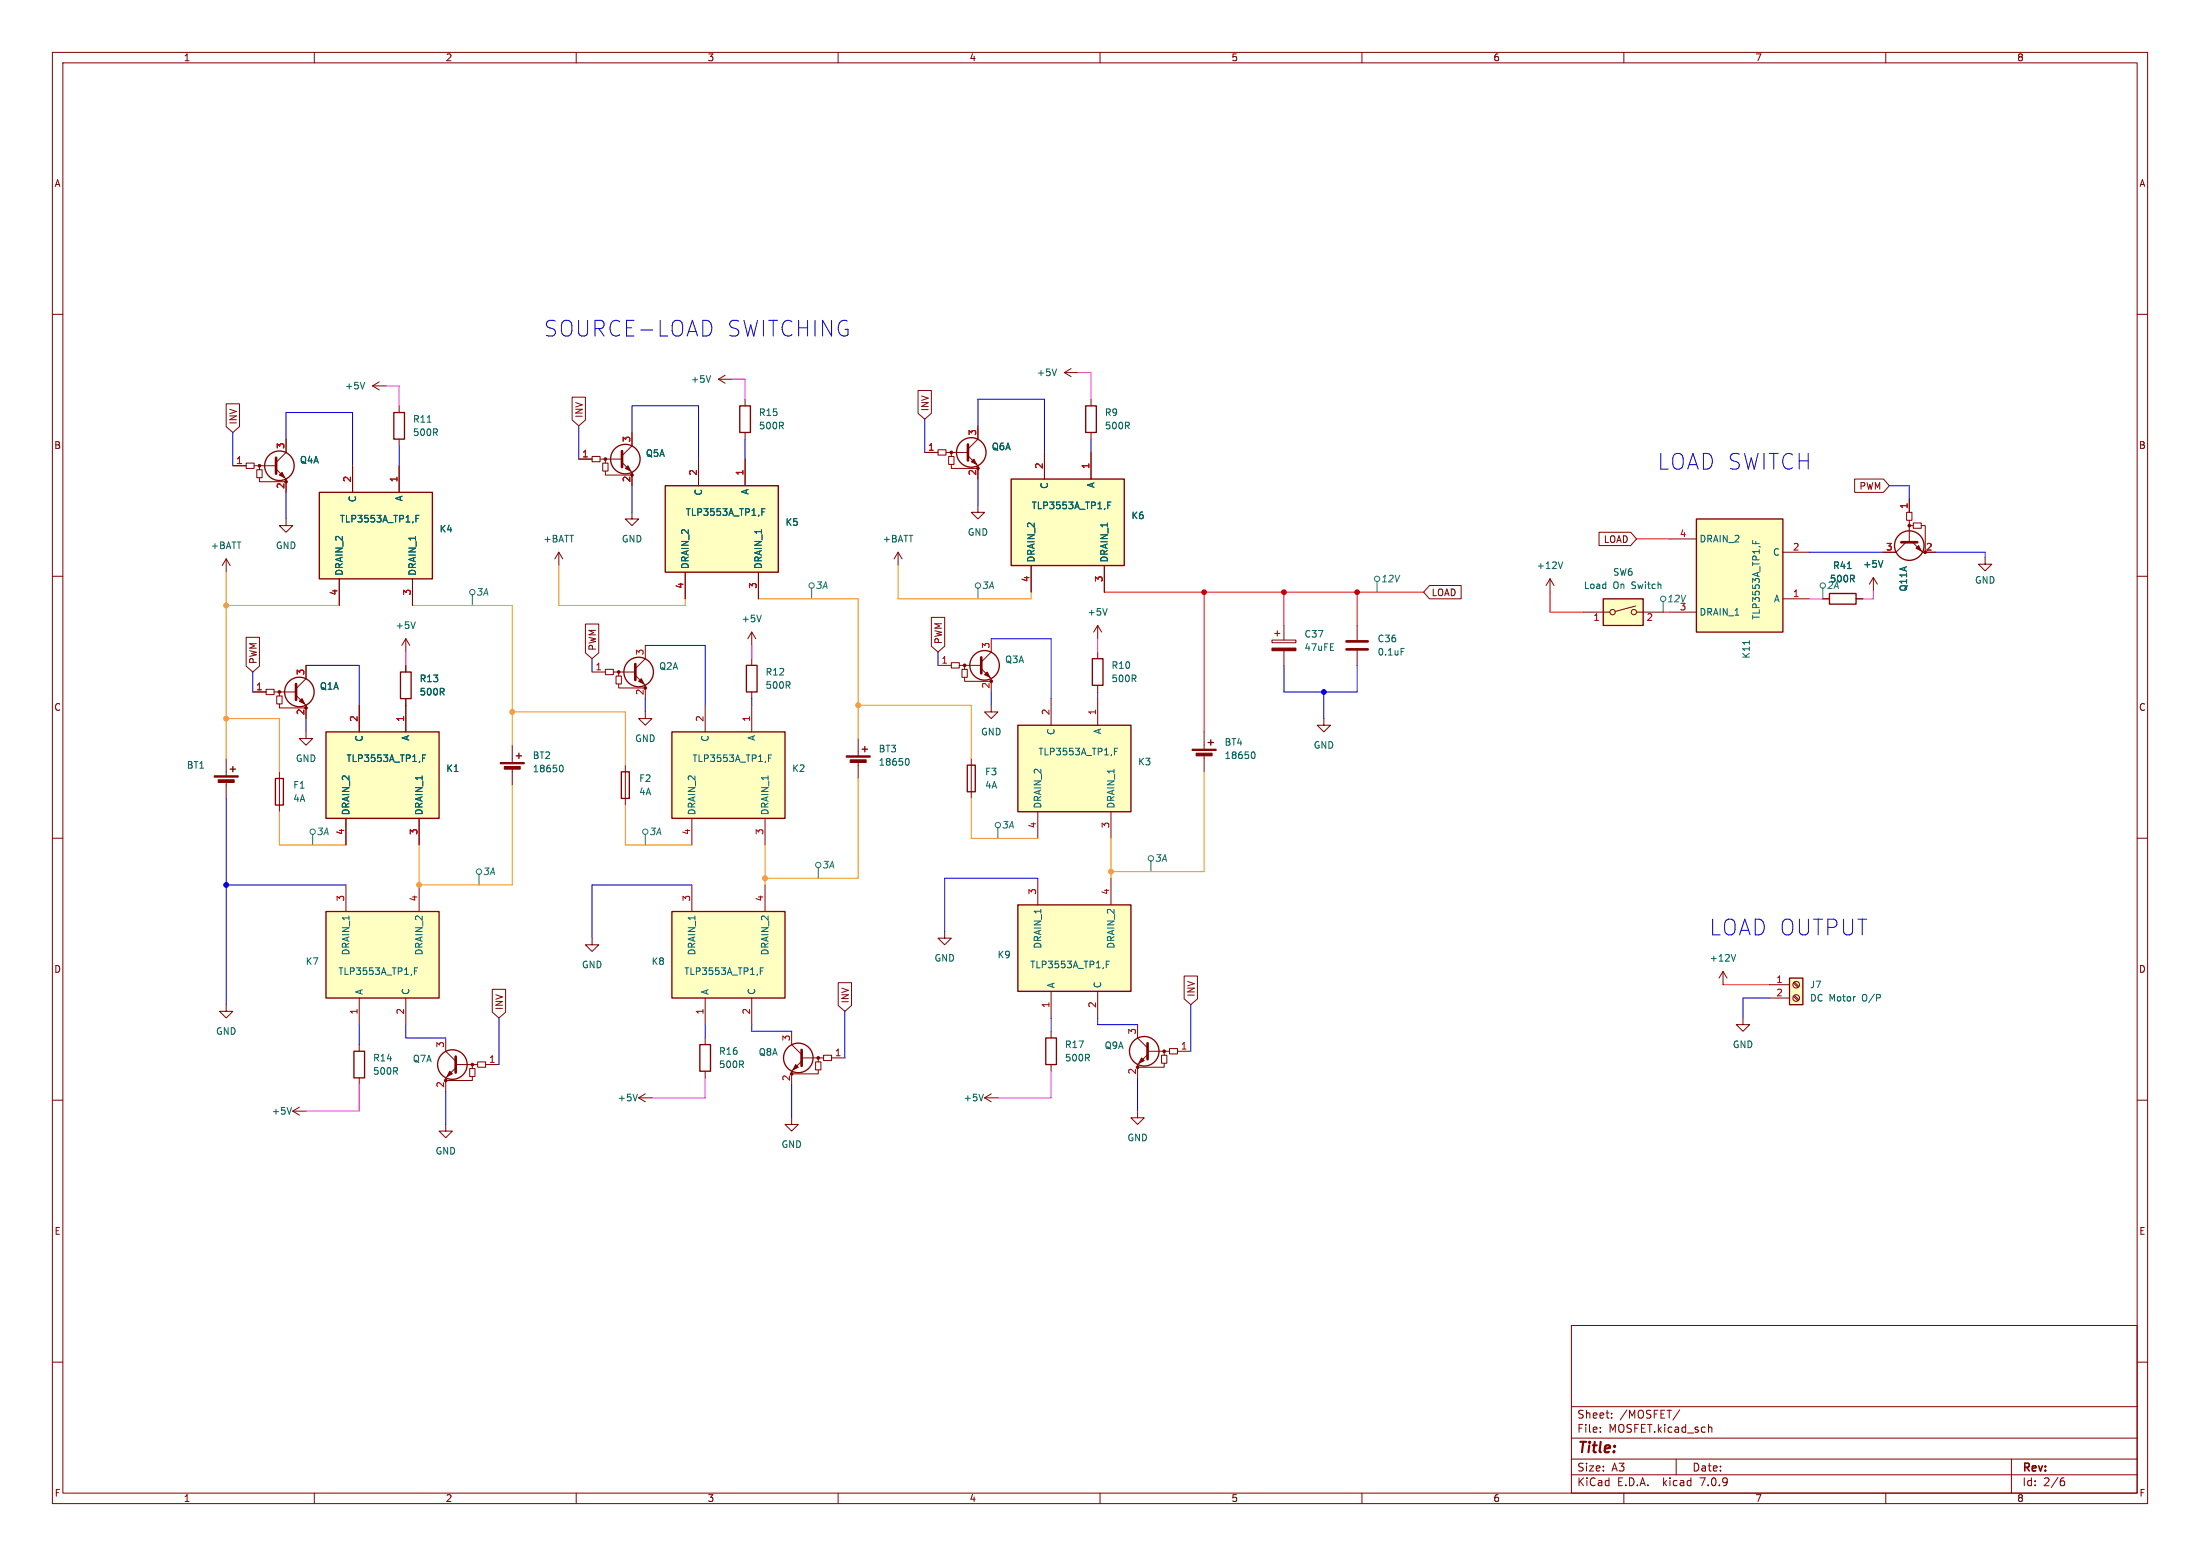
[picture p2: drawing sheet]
<svg xmlns="http://www.w3.org/2000/svg" width="420mm" height="297mm" viewBox="0 0 420 297" stroke-linecap="round" stroke-linejoin="round" font-family="sans-serif">
<g fill="none" stroke="#840000" stroke-width=".19">
<path d="M10 10h400v277h-400zM12 12h396v273h-396zM60 10v2M110 10v2M160 10v2M210 10v2M260 10v2M310 10v2M360 10v2M10 60h2M408 60h2M43.2 77.1h2.5v4.3l-1.3 1.2-1.2-1.2z"/>
<path d="M71.1 73.7l1.3 .7M71.1 73.7h2.6M72.4 72.9l-1.3 .8M76.2 77.5v1.2M109.2 75.8h2.6v4.4l-1.3 1.1-1.3-1.1zM137.2 72.4l1.2 .8M137.2 72.4h2.5M138.4 71.6l-1.2 .8M142.2 76.2v1.3M175.3 74.5h2.5v4.4l-1.3 1.1-1.2-1.1zM203.2 71.1l1.3 .8M203.2 71.1h2.5"/>
<path d="M204.5 70.4l-1.3 .7M208.3 76.2v1.3M44.4 88.9h2.6M47 88.4h1.5v1h-1.5zM48.5 88.9h4.1M49 89.7h1v1.5h-1zM49.5 91.2v.7h5.1M49.5 88.9v.8M52.7 89.5l1.9 1.9v2.6M54.6 99.1v1.2h1.3l-1.3 1.3-1.3-1.3h1.3M54.6 83.8v2.6l-1.9 1.9M67.3 88.9v5.1"/>
<path d="M76.2 83.8v1.3M76.2 88.9v5.1M110.5 87.6h2.5M113 87.1h1.6v1h-1.6zM114.6 87.6h4M115.1 88.4h1v1.5h-1zM115.6 89.9v.8h5M115.6 87.6v.8M118.7 88.3l1.9 1.9v2.5M120.6 97.8v1.3h1.3l-1.3 1.2-1.2-1.2h1.2M120.6 82.6v2.5l-1.9 1.9M133.3 87.6v5.1"/>
<path d="M142.2 82.6v1.2M142.2 87.6v5.1M176.5 86.4h2.6M179.1 85.9h1.5v1h-1.5zM180.6 86.4h4.1M181.1 87.1h1v1.5h-1zM181.6 88.6v.8h5.1M181.6 86.4v.7M184.8 87l1.9 1.9v2.5M186.7 96.5v1.3h1.3l-1.3 1.3-1.3-1.3h1.3M186.7 81.3v2.5l-1.9 1.9M199.4 86.4v5"/>
<path d="M208.3 82.6v1.2M208.3 86.4v5M354.1 91.4h5.5l1.1 1.3-1.1 1.3h-5.5zM364 97.8h1v1.5h-1zM364.5 95.3v2.5M364.5 99.3v4.1M365.3 99.8h1.5v1h-1.5zM10 110h2M43.2 106.7l-.8 1.3M43.2 106.7v2.5M43.2 106.7l.7 1.3M64.8 110.5v5.1"/>
<path d="M78.7 110.5v5.1M106.7 105.4l-.8 1.3M106.7 105.4v2.6M106.7 105.4l.7 1.3M111.8 119.1h2.5v5.5l-1.3 1.1-1.2-1.1zM130.8 109.2v5.1M144.8 109.2v5.1M171.4 105.4l-.7 1.3M171.4 105.4v2.6M171.4 105.4l.8 1.3M177.8 117.8h2.5v5.5l-1.2 1.2-1.3-1.2zM196.8 108v5"/>
<path d="M209.5 119.4v2.5M209.5 119.4l-.7 1.3M209.5 119.4l.8 1.3M210.8 108v5M245.1 119.4v2.8M259.1 119.4v2.8M272.9 111.8h6v2.5h-6l-1.1-1.3zM295.9 110.5l-.8 1.3M295.9 110.5v2.5M295.9 110.5l.8 1.3M302.3 116.8h5M305.3 101.6h6l1.1 1.3-1.1 1.2h-6z"/>
<path d="M312.2 115.7l-3.8 1M312.4 116.8h5.1M318.8 116.8h5M318.8 102.9h5M340.4 105.4h5M340.4 114.3h5M348 114.3h1.2M354.3 114.3h1.3M357.6 110.2l-.7 1.3M357.6 110.2v2.6M357.6 110.2l.8 1.3M363.9 103.5l-2 1.9h-2.5"/>
<path d="M364.5 100.3h.8M365.1 103.5l1.9 1.9h2.6M366.8 100.3h.7v5.1M379 106.4v1.3h1.2l-1.2 1.3-1.3-1.3h1.3M408 110h2M47 121.7h2.5v5.5l-1.2 1.1-1.3-1.1zM48.3 132.1h2.5M50.8 131.6h1.5v1h-1.5zM52.3 132.1h4.1M52.8 132.8h1v1.6h-1zM53.3 134.4v.7h5.1M53.3 132.1v.7"/>
<path d="M56.5 132.7l1.9 1.9v2.6M58.4 139.7v1.3h1.3l-1.3 1.2-1.3-1.2h1.3M58.4 127v2.5l-1.9 1.9M68.6 134.6v5.1M77.5 121.9v2.6M77.5 127v1.3M77.5 133.4v6.3M77.5 121.9l-.8 1.3M77.5 121.9l.7 1.3M113 128.3h2.6M115.6 127.8h1.5v1h-1.5zM117.1 128.3h4.1"/>
<path d="M117.6 129h1v1.6h-1zM118.1 130.6v.7h5.1M118.1 128.3v.7M121.3 128.9l1.9 1.9v2.6M123.2 135.9v1.3h1.3l-1.3 1.2-1.3-1.2h1.3M123.2 123.2v2.5l-1.9 1.9M134.6 134.6v5.1M143.5 120.7v2.5M143.5 125.7v1.3M143.5 132.1v1.3M143.5 134.6v5.1M143.5 120.7l-.8 1.2"/>
<path d="M143.5 120.7l.8 1.2M179.1 127h2.5M181.6 126.5h1.5v1h-1.5zM183.1 127h4.1M183.6 127.8h1.1v1.5h-1.1zM184.1 129.3v.7h5.1M184.1 127v.8M187.3 127.6l1.9 1.9v2.6M189.2 134.6v1.3h1.3l-1.3 1.3-1.2-1.3h1.2M189.2 121.9v2.6l-1.9 1.9M200.7 133.4v5M209.5 124.5v1.2"/>
<path d="M209.5 130.8v1.3M209.5 133.4v5M229.9 139.7v3.3M242.8 122.2h4.6v.5h-4.6zM243.3 120.9h1M243.8 120.4v1M245.1 124.2v2.8M252.7 137.2v1.2h1.3l-1.3 1.3-1.2-1.3h1.2M259.1 124.2v2.8M10 160h2M43.2 144.8v3.3M43.2 149.1v3.3"/>
<path d="M53.3 147.3v7.6M66 156.2v5.1M80 156.2v5.1M97.8 142.2v3.3M97.8 146.6v3.3M119.4 146.1v7.6M132.1 156.2v5.1M146 156.2v5.1M163.8 141v3.3M163.8 145.3v3.3M185.4 144.8v7.6M198.1 154.9v5.1"/>
<path d="M212.1 154.9v5.1M229.9 144v3.3M408 160h2M66 168.9v5.1M80 168.9v5.1M113 179.1v1.2h1.3l-1.3 1.3-1.2-1.3h1.2M132.1 168.9v5.1M146 168.9v5.1M180.3 177.8v1.3h1.3l-1.3 1.2-1.2-1.2h1.2M198.1 167.6v5.1M212.1 167.6v5.1M43.2 191.8v1.2h1.2l-1.2 1.3-1.3-1.3h1.3"/>
<path d="M68.6 190.5v5.1M68.6 199.4v1.3M77.5 190.5v5.1M85.1 198.1v2.6l1.9 1.9M94 188.8h2.5v4.4l-1.3 1.1-1.2-1.1zM134.6 190.5v5.1M134.6 198.1v1.3M143.5 190.5v5.1M151.1 196.9v2.5l1.9 1.9M160 187.6h2.6v4.3l-1.3 1.1-1.3-1.1zM200.7 189.2v5.1M200.7 196.9v1.2"/>
<path d="M209.5 189.2v5.1M217.2 195.6v2.5l1.9 1.9M226.1 186.3h2.5v4.4l-1.3 1.1-1.2-1.1zM328.9 185.4l-.7 1.3M328.9 185.4v2.6M328.9 185.4l.8 1.3M332.7 194.3v1.3h1.3l-1.3 1.3-1.2-1.3h1.2M337.8 188h3.8M337.8 190.5h3.8M342.4 190.2l.8 .8M342.4 187.6l.8 .9M342.5 190l.9 .8"/>
<path d="M342.5 187.5l.9 .8M10 210h2M55.9 212.1l1.2 .8M55.9 212.1h2.5M57.1 211.3l-1.2 .8M68.6 205.7v1.3M85.1 214.6v1.3h1.3l-1.3 1.3-1.3-1.3h1.3M87 203.8l-1.9 1.9v2.6M87.1 203.2h4.1M89.7 204h1v1.5h-1zM90.2 205.5v.7h-5.1M90.2 203.2v.8"/>
<path d="M91.2 202.7h1.5v1h-1.5zM92.7 203.2h2.5M121.9 209.6l1.3 .7M121.9 209.6h2.6M123.2 208.8l-1.3 .8M134.6 204.5v1.2M151.1 213.4v1.2h1.3l-1.3 1.3-1.2-1.3h1.2M153 202.6l-1.9 1.9v2.5M153.2 201.9h4M155.7 202.7h1v1.5h-1zM156.2 204.2v.8h-5.1M156.2 201.9v.8"/>
<path d="M157.2 201.4h1.5v1h-1.5zM158.7 201.9h2.6M188 209.6h2.5M188 209.6l1.2 .7M189.2 208.8l-1.2 .8M200.7 203.2v1.3M217.2 212.1v1.3h1.2l-1.2 1.2-1.3-1.2h1.3M219.1 201.3l-1.9 1.9v2.5M219.2 200.7h4.1M221.7 201.4h1.1v1.5h-1.1zM222.2 202.9v.8h-5M222.2 200.7v.7"/>
<path d="M223.3 200.2h1.5v1h-1.5zM224.8 200.7h2.5M408 210h2M10 260h2M300 253h108v32h-108zM408 260h2M300 278.5h108M300 274.5h108M300 268.5h108M305.5 273.2v.2M305.5 272.5v.1M307.7 270.5v.2"/>
<path d="M307.7 269.8v.1M320 278.5v3M320.7 269.1l-1.3 1.9M326.2 272.5h.5l.1 .9M384 278.5v6.5M60 285v2M110 285v2M160 285v2M210 285v2M260 285v2M300 281.5h108M310 285v2"/>
<path d="M360 285v2M393.6 282.7h.3l.3 .2-.1 .5-.5 .2M394 282.1l-.4 .1"/>
<circle cx="307.8" cy="116.8" r=".51"/>
<circle cx="311.9" cy="116.8" r=".51"/>
<circle cx="342.9" cy="188" r=".63"/>
<circle cx="342.9" cy="190.5" r=".63"/>
</g>
<g fill="#840000" stroke="#840000" stroke-width=".19">
<path d="M365.8 104.6l.5-.5 .5 1.1z"/>
<path d="M242.8 123.7h4.6v.5h-4.6z"/>
<path d="M161.5 144.3h4.6v.2h-4.6z"/>
<path d="M162.3 145h3.1v.5h-3.1z"/>
<path d="M227.6 143h4.6v.3h-4.6z"/>
<path d="M228.3 143.8h3.1v.5h-3.1z"/>
<path d="M217.9 201.9l.5 .5-1 .5z"/>
<path d="M95.5 145.5h4.6v.3h-4.6z"/>
<path d="M96.3 146.3h3v.5h-3z"/>
<path d="M121.9 130l.5-.5 .5 1.1z"/>
<path d="M151.9 203.2l.5 .5-1 .5z"/>
<path d="M85.9 204.5l.5 .5-1.1 .5z"/>
<path d="M119.4 89.4l.5-.5 .5 1z"/>
<path d="M185.4 88.1l.5-.5 .5 1z"/>
<path d="M188 128.8l.5-.5 .5 1z"/>
<path d="M57.1 133.9l.6-.5 .5 1z"/>
<path d="M53.8 90.2l.6 1-1.1-.5z"/>
<path d="M40.9 148.1h4.6v.2h-4.6z"/>
<path d="M41.7 148.8h3v.6h-3z"/>
<circle cx="364.5" cy="100.3" r=".25"/>
<circle cx="222.2" cy="200.7" r=".25"/>
<circle cx="217.2" cy="203.7" r=".25"/>
<circle cx="118.1" cy="128.3" r=".25"/>
<circle cx="123.2" cy="131.3" r=".25"/>
<circle cx="156.2" cy="201.9" r=".25"/>
<circle cx="151.1" cy="205" r=".25"/>
<circle cx="90.2" cy="203.2" r=".25"/>
<circle cx="85.1" cy="206.2" r=".25"/>
<circle cx="115.6" cy="87.6" r=".25"/>
<circle cx="120.6" cy="90.7" r=".25"/>
<circle cx="181.6" cy="86.4" r=".25"/>
<circle cx="186.7" cy="89.4" r=".25"/>
<circle cx="184.1" cy="127" r=".25"/>
<circle cx="189.2" cy="130" r=".25"/>
<circle cx="53.3" cy="132.1" r=".25"/>
<circle cx="58.4" cy="135.1" r=".25"/>
<circle cx="49.5" cy="88.9" r=".25"/>
<circle cx="54.6" cy="91.9" r=".25"/>
</g>
<path d="M52.7 87.4v3M118.7 86.1v3.1M184.8 84.8v3.1M363 103.5h3M56.5 130.6v3M121.3 126.7v3.1M187.3 125.5v3M257 124h4.1M257 122.4h4.1M219.1 199.1v3.1M87 201.7v3M153 200.4v3.1" fill="none" stroke="#840000" stroke-width=".51"/>
<g fill="none" stroke="#840000" stroke-width=".25">
<path d="M75.2 78.7h2v5.1h-2zM141.2 77.5h2.1v5.1h-2.1zM207.3 77.5h2v5.1h-2zM61 94h21.5v16.5h-21.5zM127 92.7h21.6v16.5h-21.6zM193 91.4h21.6v16.6h-21.6zM323.8 99.1h16.6v21.6h-16.6zM306.1 114.3h7.6v5.1h-7.6zM349.2 113.3h5.1v2h-5.1zM62.2 139.7h21.6v16.5h-21.6zM76.5 128.3h2v5.1h-2zM128.3 139.7h21.6v16.5h-21.6z"/>
<path d="M142.5 127h2v5.1h-2zM194.3 138.4h21.6v16.5h-21.6zM208.5 125.7h2.1v5.1h-2.1zM43.9 146.8h1.1M44.4 146.3v1M52.6 148.6h1.5v5.1h-1.5zM98.6 144.3h1M99.1 143.8v1M118.6 147.3h1.5v5.1h-1.5zM164.6 143h1M165.1 142.5v1M184.7 146.1h1.5v5h-1.5z"/>
<path d="M230.6 141.7h1M231.1 141.2v1M62.2 174h21.6v16.5h-21.6zM128.3 174h21.6v16.5h-21.6zM194.3 172.7h21.6v16.5h-21.6zM133.6 199.4h2v5.1h-2zM199.6 198.1h2.1v5.1h-2.1zM341.6 186.7h2.6v5.1h-2.6zM67.6 200.7h2v5h-2z"/>
<circle cx="53.3" cy="88.9" r="2.82"/>
<circle cx="119.4" cy="87.6" r="2.82"/>
<circle cx="185.4" cy="86.4" r="2.82"/>
<circle cx="364.5" cy="104.1" r="2.82"/>
<circle cx="57.1" cy="132.1" r="2.82"/>
<circle cx="121.9" cy="128.3" r="2.82"/>
<circle cx="188" cy="127" r="2.82"/>
<circle cx="86.4" cy="203.2" r="2.82"/>
<circle cx="152.4" cy="201.9" r="2.82"/>
<circle cx="218.4" cy="200.7" r="2.82"/>
</g>
<g fill="none" stroke="#006464" stroke-width=".19">
<path d="M69.6 73l-.4 1.2M135.7 71.7l-.5 1.3M201.7 70.4l-.4 1.3M79.4 99h.4M79.4 98.4h.6M81.6 80.6h.7M145.4 97.7h.5M145.4 97.1h.6M211.5 96.4h.4M211.5 95.8h.6M79.3 118.7l-.4 1.3M145.3 117.4l-.4 1.3"/>
<path d="M211.4 116.1l-.5 1.3M298.3 107.3l-.4 1.2M334.6 103.2v.6M335.2 103.3v.5M352.7 108.5h.7M359.4 107l-.4 1.3M267.5 123.8h.6M334 122.3v.7M80.7 144.7h.4M80.7 144.1h.6M107 146.1h.1a.68 .68 0 0 1 .4 .6 .68 .68 0 0 1-.4 .6h-.1M146.7 144.7h.4"/>
<path d="M146.7 144.1h.6M173 144.8h.1a.68 .68 0 0 1 .5 .6 .68 .68 0 0 1-.5 .7l-.1-.1M212.7 143.4h.5M212.7 142.8h.7M239.1 143.6l.1-.1a.68 .68 0 0 1 .4 .7 .68 .68 0 0 1-.4 .6l-.1-.1M79.1 185.3h.4M79.1 184.7h.6M145.2 185.3h.4M145.2 184.7h.6M211.2 184.1h.4M211.2 183.5h.6M331.3 182.2l-.4 1.3"/>
<path d="M55.6 211.4l-.4 1.3M121.7 208.9l-.4 1.2M187.7 208.9l-.4 1.2"/>
</g>
<g fill="#ffffc2" stroke="#ffffc2" stroke-width=".19">
<path d="M128.3 139.7h21.6v16.5h-21.6z"/>
<path d="M62.2 174h21.6v16.5h-21.6z"/>
<path d="M62.2 139.7h21.6v16.5h-21.6z"/>
<path d="M128.3 174h21.6v16.5h-21.6z"/>
<path d="M194.3 172.7h21.6v16.5h-21.6z"/>
<path d="M306.1 114.3h7.6v5.1h-7.6z"/>
<path d="M193 91.4h21.6v16.6h-21.6z"/>
<path d="M194.3 138.4h21.6v16.5h-21.6z"/>
<path d="M61 94h21.5v16.5h-21.5z"/>
<path d="M323.8 99.1h16.6v21.6h-16.6z"/>
<path d="M341.6 186.7h2.6v5.1h-2.6z"/>
<path d="M127 92.7h21.6v16.5h-21.6z"/>
</g>
<g fill="none" stroke="#484848" stroke-width=".19">
<path d="M90.2 113.5v2.1M154.9 112.3v2M186.7 112.3v2M262.9 111v2M317.5 114.8v2M348 112.3v2M59.7 159.3v2M123.2 159.3v2M190.5 158v2M91.4 166.9v2M156.2 165.6v2M219.7 164.3v2.1"/>
<circle cx="90.2" cy="113" r=".51"/>
<circle cx="154.9" cy="111.8" r=".51"/>
<circle cx="186.7" cy="111.8" r=".51"/>
<circle cx="262.9" cy="110.5" r=".51"/>
<circle cx="317.5" cy="114.3" r=".51"/>
<circle cx="348" cy="111.8" r=".51"/>
<circle cx="59.7" cy="158.8" r=".51"/>
<circle cx="123.2" cy="158.8" r=".51"/>
<circle cx="190.5" cy="157.5" r=".51"/>
<circle cx="91.4" cy="166.4" r=".51"/>
<circle cx="156.2" cy="165.1" r=".51"/>
<circle cx="219.7" cy="163.8" r=".51"/>
</g>
<g fill="none" stroke="#f90" stroke-width=".19">
<path d="M43.2 115.6h21.6M43.2 109.2v35.6M78.7 115.6h19.1v26.6M106.7 108v7.6h24.1v-1.3M144.8 114.3h19v26.7M171.4 108v6.3h25.4v-1.3M43.2 137.2h10.1v10.1M97.8 135.9h21.6v10.2M163.8 134.6h21.6v10.2M53.3 154.9v6.4h12.7M97.8 149.9v19h-17.8v-7.6M119.4 153.7v7.6h12.7"/>
<path d="M163.8 148.6v19h-17.8M185.4 152.4v7.6h12.7M229.9 147.3v19.1h-17.8M146 161.3v7.6M212.1 160v7.6"/>
</g>
<g fill="none" stroke="#00f" stroke-width=".19">
<path d="M44.4 82.6v6.3M54.6 83.8v-5.1h12.7v10.2M54.6 94v5.1M76.2 85.1v3.8M110.5 81.3v6.3M120.6 82.6v-5.1h12.7v10.1M120.6 92.7v5.1M142.2 83.8v3.8M176.5 80v6.4M186.7 81.3v-5.1h12.7v10.2M186.7 91.4v5.1M208.3 83.8v2.6"/>
<path d="M360.7 92.7h3.8v2.6M345.4 105.4h14M369.6 105.4h9.4v1M48.3 128.3v3.8M58.4 127h10.2v7.6M58.4 137.2v2.5M113 125.7v2.6M123.2 123.2h11.4v11.4M123.2 133.4v2.5M143.5 133.4v1.2M179.1 124.5v2.5M189.2 121.9h11.5v11.5"/>
<path d="M189.2 132.1v2.5M209.5 132.1v1.3M245.1 127v5.1h14v-5.1M252.7 132.1v5.1M43.2 152.4v39.4M43.2 168.9h22.8M132.1 168.9h-19.1v10.2M198.1 167.6h-17.8v10.2M68.6 195.6v3.8M77.5 195.6v2.5h7.6M95.2 194.3v8.9M134.6 195.6v2.5"/>
<path d="M143.5 195.6v1.3h7.6M161.3 193v8.9M200.7 194.3v2.6M209.5 194.3v1.3h7.7M227.3 191.8v8.9M337.8 190.5h-5.1v3.8M85.1 208.3v6.3M151.1 207v6.4M217.2 205.7v6.4"/>
</g>
<path d="M73.7 73.7h2.5v3.8M139.7 72.4h2.5v3.8M205.7 71.1h2.6v5.1M345.4 114.3h2.6M357.6 112.8v1.5h-2M77.5 124.5v2.5M143.5 123.2v2.5M209.5 121.9v2.6M68.6 207v5.1h-10.2M134.6 205.7v3.9h-10.1M200.7 204.5v5.1h-10.2" fill="none" stroke="#f0f" stroke-width=".19"/>
<path d="M210.8 113h61M229.9 113v26.7M245.1 113v6.4M259.1 113v6.4M295.9 113v3.8h6.4M312.4 102.9h6.4M317.5 116.8h1.3M328.9 188h8.9" fill="none" stroke="#f00" stroke-width=".19"/>
<g fill="#f90" stroke="#f90" stroke-width=".19">
<circle cx="80" cy="168.9" r=".46"/>
<circle cx="146" cy="167.6" r=".46"/>
<circle cx="43.2" cy="115.6" r=".46"/>
<circle cx="43.2" cy="137.2" r=".46"/>
<circle cx="163.8" cy="134.6" r=".46"/>
<circle cx="212.1" cy="166.4" r=".46"/>
<circle cx="97.8" cy="135.9" r=".46"/>
</g>
<g fill="#00f" stroke="#00f" stroke-width=".19">
<circle cx="43.2" cy="168.9" r=".46"/>
<circle cx="252.7" cy="132.1" r=".46"/>
</g>
<g fill="#f00" stroke="#f00" stroke-width=".19">
<circle cx="259.1" cy="113" r=".46"/>
<circle cx="229.9" cy="113" r=".46"/>
<circle cx="245.1" cy="113" r=".46"/>
</g>
<g font-size="4.2" fill="#0000c2">
<text x="104" y="64.5">SOURCE-LOAD</text>
<text x="138.8" y="64.5">SWITCHING</text>
<text x="316.2" y="89.9">LOAD SWITCH</text>
<text x="326" y="178.8">LOAD OUTPUT</text>
</g>
<text font-size="2.8" fill="#840000" x="301" y="277.9">Title:</text>
<g font-size="2.1" fill="#840000">
<text x="301" y="273.7">File:</text>
<text x="301" y="271">Sheet:</text>
<text x="307.1" y="273.7">MOSFET.kicad_sch</text>
<text x="309.2" y="271">/MOSFET/</text>
<text x="301" y="281.1">Size:</text>
<text x="307.6" y="281.1">A3</text>
<text x="323" y="281.1">Date:</text>
<text x="386" y="281.3">Rev:</text>
<text x="301" y="283.9">KiCad</text>
<text x="308.7" y="283.9">E.D.A.</text>
<text x="317.6" y="283.9">kicad</text>
<text x="324.8" y="283.9">7.0.9</text>
<text x="386" y="283.9">Id:</text>
<text x="390.1" y="283.9">2/6</text>
</g>
<g font-size="1.8" fill="#840000">
<text x="35" y="11.9">1</text>
<text x="85" y="11.9">2</text>
<text x="135" y="11.9">3</text>
<text x="185" y="11.9">4</text>
<text x="235" y="11.9">5</text>
<text x="285" y="11.9">6</text>
<text x="335" y="11.9">7</text>
<text x="385" y="11.9">8</text>
<text x="10.3" y="35.9">A</text>
<text x="408.3" y="35.9">A</text>
<text x="45.4" y="81.1" transform="rotate(-90 45.4 81.1)">INV</text>
<text x="111.4" y="79.9" transform="rotate(-90 111.4 79.9)">INV</text>
<text x="177.5" y="78.6" transform="rotate(-90 177.5 78.6)">INV</text>
<text x="10.3" y="85.9">B</text>
<text x="408.2" y="85.9">B</text>
<text x="354.9" y="93.7">PWM</text>
<text x="306.1" y="103.8">LOAD</text>
<text x="273.2" y="114">LOAD</text>
<text x="114" y="124.3" transform="rotate(-90 114 124.3)">PWM</text>
<text x="180" y="123" transform="rotate(-90 180 123)">PWM</text>
<text x="49.2" y="126.8" transform="rotate(-90 49.2 126.8)">PWM</text>
<text x="10.3" y="135.9">C</text>
<text x="408.2" y="135.9">C</text>
<text x="10.3" y="185.9">D</text>
<text x="408.2" y="185.9">D</text>
<text x="162.2" y="191.6" transform="rotate(-90 162.2 191.6)">INV</text>
<text x="228.3" y="190.3" transform="rotate(-90 228.3 190.3)">INV</text>
<text x="96.2" y="192.9" transform="rotate(-90 96.2 192.9)">INV</text>
<text x="10.3" y="235.9">E</text>
<text x="408.3" y="235.9">E</text>
<text x="10.3" y="285.9">F</text>
<text x="35" y="286.9">1</text>
<text x="85" y="286.9">2</text>
<text x="135" y="286.9">3</text>
<text x="185" y="286.9">4</text>
<text x="235" y="286.9">5</text>
<text x="285" y="286.9">6</text>
<text x="335" y="286.9">7</text>
<text x="385" y="286.9">8</text>
<text x="408.3" y="285.9">F</text>
</g>
<g font-size="1.8" fill="#006464">
<text x="197.8" y="72">+5V</text>
<text x="65.8" y="74.5">+5V</text>
<text x="131.8" y="73.3">+5V</text>
<text x="78.7" y="83.4">500R</text>
<text x="78.7" y="80.9">R11</text>
<text x="144.8" y="82.1">500R</text>
<text x="144.8" y="79.6">R15</text>
<text x="210.8" y="79.6">R9</text>
<text x="210.8" y="82.1">500R</text>
<text x="57.2" y="88.7">Q4A</text>
<text x="123.2" y="87.4">Q5A</text>
<text x="189.2" y="86.1">Q6A</text>
<text x="68.2" y="96" transform="rotate(-90 68.2 96)">C</text>
<text x="77.1" y="95.8" transform="rotate(-90 77.1 95.8)">A</text>
<text x="134.2" y="94.7" transform="rotate(-90 134.2 94.7)">C</text>
<text x="143.1" y="94.5" transform="rotate(-90 143.1 94.5)">A</text>
<text x="200.3" y="93.4" transform="rotate(-90 200.3 93.4)">C</text>
<text x="209.1" y="93.2" transform="rotate(-90 209.1 93.2)">A</text>
<text x="64.8" y="99.9">TLP3553A_TP1,F</text>
<text x="83.8" y="101.8">K4</text>
<text x="130.8" y="98.7">TLP3553A_TP1,F</text>
<text x="149.9" y="100.6">K5</text>
<text x="196.9" y="97.4">TLP3553A_TP1,F</text>
<text x="215.9" y="99.3">K6</text>
<text x="40.1" y="105">+BATT</text>
<text x="52.6" y="105">GND</text>
<text x="103.6" y="103.7">+BATT</text>
<text x="118.6" y="103.7">GND</text>
<text x="168.4" y="103.7">+BATT</text>
<text x="184.7" y="102.5">GND</text>
<text x="197.7" y="107.4" transform="rotate(-90 197.7 107.4)">DRAIN_2</text>
<text x="211.7" y="107.4" transform="rotate(-90 211.7 107.4)">DRAIN_1</text>
<text x="324.4" y="103.7">DRAIN_2</text>
<text x="338.4" y="106.3">C</text>
<text x="65.6" y="110" transform="rotate(-90 65.6 110)">DRAIN_2</text>
<text x="79.6" y="110" transform="rotate(-90 79.6 110)">DRAIN_1</text>
<text x="131.7" y="108.7" transform="rotate(-90 131.7 108.7)">DRAIN_2</text>
<text x="145.6" y="108.7" transform="rotate(-90 145.6 108.7)">DRAIN_1</text>
<text x="293.3" y="108.8">+12V</text>
<text x="302.3" y="112.6">Load</text>
<text x="307.8" y="110.1">SW6</text>
<text x="307.9" y="112.6">On</text>
<text x="311.6" y="112.6">Switch</text>
<text x="348.7" y="112.6">2A</text>
<text x="349.2" y="111.4">500R</text>
<text x="349.8" y="108.8">R41</text>
<text x="355.6" y="108.6">+5V</text>
<text x="364.3" y="113" transform="rotate(-90 364.3 113)">Q11A</text>
<text x="376.9" y="111.6">GND</text>
<text x="141.5" y="119">+5V</text>
<text x="207.5" y="117.7">+5V</text>
<text x="324.4" y="117.7">DRAIN_1</text>
<text x="336.1" y="118.4" transform="rotate(-90 336.1 118.4)">TLP3553A_TP1,F</text>
<text x="338.6" y="115.2">A</text>
<text x="75.4" y="120.2">+5V</text>
<text x="248.9" y="121.9">C37</text>
<text x="248.9" y="124.4">47uFE</text>
<text x="262.9" y="122.8">C36</text>
<text x="262.9" y="125.3">0.1uF</text>
<text x="334.2" y="125.8" transform="rotate(-90 334.2 125.8)">K11</text>
<text x="61" y="131.9">Q1A</text>
<text x="80" y="130.4">R13</text>
<text x="125.7" y="128">Q2A</text>
<text x="146.1" y="131.7">500R</text>
<text x="146.1" y="129.1">R12</text>
<text x="191.8" y="126.8">Q3A</text>
<text x="212.1" y="130.4">500R</text>
<text x="212.1" y="127.9">R10</text>
<text x="80" y="132.9">500R</text>
<text x="69.4" y="141.7" transform="rotate(-90 69.4 141.7)">C</text>
<text x="78.3" y="141.5" transform="rotate(-90 78.3 141.5)">A</text>
<text x="121.2" y="141.8">GND</text>
<text x="135.5" y="141.7" transform="rotate(-90 135.5 141.7)">C</text>
<text x="144.4" y="141.5" transform="rotate(-90 144.4 141.5)">A</text>
<text x="167.6" y="143.8">BT3</text>
<text x="187.2" y="140.6">GND</text>
<text x="201.5" y="140.4" transform="rotate(-90 201.5 140.4)">C</text>
<text x="210.4" y="140.2" transform="rotate(-90 210.4 140.2)">A</text>
<text x="233.7" y="142.5">BT4</text>
<text x="250.7" y="143.1">GND</text>
<text x="35.6" y="146.9">BT1</text>
<text x="56.4" y="145.6">GND</text>
<text x="66" y="145.6">TLP3553A_TP1,F</text>
<text x="85.1" y="147.5">K1</text>
<text x="101.6" y="145.1">BT2</text>
<text x="101.6" y="147.6">18650</text>
<text x="121.9" y="149.5">F2</text>
<text x="132.1" y="145.6">TLP3553A_TP1,F</text>
<text x="151.1" y="147.5">K2</text>
<text x="167.6" y="146.3">18650</text>
<text x="188" y="148.2">F3</text>
<text x="198.1" y="144.4">TLP3553A_TP1,F</text>
<text x="217.2" y="146.3">K3</text>
<text x="233.7" y="145.1">18650</text>
<text x="55.9" y="150.7">F1</text>
<text x="55.9" y="153.3">4A</text>
<text x="66.9" y="155.7" transform="rotate(-90 66.9 155.7)">DRAIN_2</text>
<text x="80.9" y="155.7" transform="rotate(-90 80.9 155.7)">DRAIN_1</text>
<text x="121.9" y="152">4A</text>
<text x="132.9" y="155.7" transform="rotate(-90 132.9 155.7)">DRAIN_2</text>
<text x="146.9" y="155.7" transform="rotate(-90 146.9 155.7)">DRAIN_1</text>
<text x="188" y="150.7">4A</text>
<text x="199" y="154.4" transform="rotate(-90 199 154.4)">DRAIN_2</text>
<text x="213" y="154.4" transform="rotate(-90 213 154.4)">DRAIN_1</text>
<text x="58.3" y="184.4">K7</text>
<text x="66.9" y="182.4" transform="rotate(-90 66.9 182.4)">DRAIN_1</text>
<text x="80.9" y="182.4" transform="rotate(-90 80.9 182.4)">DRAIN_2</text>
<text x="111" y="185">GND</text>
<text x="124.3" y="184.4">K8</text>
<text x="132.9" y="182.4" transform="rotate(-90 132.9 182.4)">DRAIN_1</text>
<text x="146.9" y="182.4" transform="rotate(-90 146.9 182.4)">DRAIN_2</text>
<text x="178.3" y="183.7">GND</text>
<text x="190.3" y="183.1">K9</text>
<text x="196.6" y="185">TLP3553A_TP1,F</text>
<text x="199" y="181.2" transform="rotate(-90 199 181.2)">DRAIN_1</text>
<text x="213" y="181.2" transform="rotate(-90 213 181.2)">DRAIN_2</text>
<text x="326.3" y="183.7">+12V</text>
<text x="64.5" y="186.3">TLP3553A_TP1,F</text>
<text x="69.4" y="190" transform="rotate(-90 69.4 190)">A</text>
<text x="78.3" y="190" transform="rotate(-90 78.3 190)">C</text>
<text x="130.5" y="186.3">TLP3553A_TP1,F</text>
<text x="135.5" y="190" transform="rotate(-90 135.5 190)">A</text>
<text x="144.4" y="190" transform="rotate(-90 144.4 190)">C</text>
<text x="201.5" y="188.7" transform="rotate(-90 201.5 188.7)">A</text>
<text x="210.4" y="188.7" transform="rotate(-90 210.4 188.7)">C</text>
<text x="345.5" y="188.8">J7</text>
<text x="345.5" y="191.4">DC Motor</text>
<text x="355.6" y="191.4">O/P</text>
<text x="41.1" y="197.7">GND</text>
<text x="71.1" y="202.8">R14</text>
<text x="78.7" y="203">Q7A</text>
<text x="137.2" y="201.5">R16</text>
<text x="144.7" y="201.7">Q8A</text>
<text x="203.2" y="202.8">500R</text>
<text x="203.2" y="200.3">R17</text>
<text x="210.8" y="200.4">Q9A</text>
<text x="330.7" y="200.3">GND</text>
<text x="71.1" y="205.3">500R</text>
<text x="137.2" y="204.1">500R</text>
<text x="51.8" y="213">+5V</text>
<text x="117.8" y="210.4">+5V</text>
<text x="183.9" y="210.4">+5V</text>
<text x="83.1" y="220.6">GND</text>
<text x="149.1" y="219.3">GND</text>
<text x="215.1" y="218">GND</text>
</g>
<g font-size="1.8" fill="#a90000">
<text x="186.4" y="83.3" transform="rotate(-90 186.4 83.3)">3</text>
<text x="45" y="88.6">1</text>
<text x="54.4" y="85.8" transform="rotate(-90 54.4 85.8)">3</text>
<text x="111.1" y="87.4">1</text>
<text x="120.4" y="84.5" transform="rotate(-90 120.4 84.5)">3</text>
<text x="177.1" y="86.1">1</text>
<text x="199.1" y="89.6" transform="rotate(-90 199.1 89.6)">2</text>
<text x="208" y="89.6" transform="rotate(-90 208 89.6)">1</text>
<text x="54.4" y="93.4" transform="rotate(-90 54.4 93.4)">2</text>
<text x="67.1" y="92.1" transform="rotate(-90 67.1 92.1)">2</text>
<text x="75.9" y="92.1" transform="rotate(-90 75.9 92.1)">1</text>
<text x="120.4" y="92.1" transform="rotate(-90 120.4 92.1)">2</text>
<text x="133.1" y="90.9" transform="rotate(-90 133.1 90.9)">2</text>
<text x="142" y="90.9" transform="rotate(-90 142 90.9)">1</text>
<text x="186.4" y="90.9" transform="rotate(-90 186.4 90.9)">2</text>
<text x="364.2" y="97.2" transform="rotate(-90 364.2 97.2)">1</text>
<text x="320.6" y="102.6">4</text>
<text x="342.2" y="105.2">2</text>
<text x="360" y="105.2">3</text>
<text x="367.6" y="105.2">2</text>
<text x="64.5" y="113.7" transform="rotate(-90 64.5 113.7)">4</text>
<text x="78.5" y="113.7" transform="rotate(-90 78.5 113.7)">3</text>
<text x="130.6" y="112.5" transform="rotate(-90 130.6 112.5)">4</text>
<text x="144.5" y="112.5" transform="rotate(-90 144.5 112.5)">3</text>
<text x="196.6" y="111.2" transform="rotate(-90 196.6 111.2)">4</text>
<text x="210.6" y="111.2" transform="rotate(-90 210.6 111.2)">3</text>
<text x="304.1" y="118.8">1</text>
<text x="314.3" y="118.8">2</text>
<text x="320.6" y="116.6">3</text>
<text x="342.2" y="114">1</text>
<text x="122.9" y="125.2" transform="rotate(-90 122.9 125.2)">3</text>
<text x="189" y="123.9" transform="rotate(-90 189 123.9)">3</text>
<text x="48.8" y="131.8">1</text>
<text x="58.2" y="129" transform="rotate(-90 58.2 129)">3</text>
<text x="113.6" y="128">1</text>
<text x="179.6" y="126.7">1</text>
<text x="189" y="131.5" transform="rotate(-90 189 131.5)">2</text>
<text x="58.2" y="136.6" transform="rotate(-90 58.2 136.6)">2</text>
<text x="68.3" y="137.9" transform="rotate(-90 68.3 137.9)">2</text>
<text x="77.2" y="137.9" transform="rotate(-90 77.2 137.9)">1</text>
<text x="122.9" y="132.8" transform="rotate(-90 122.9 132.8)">2</text>
<text x="134.4" y="137.9" transform="rotate(-90 134.4 137.9)">2</text>
<text x="143.3" y="137.9" transform="rotate(-90 143.3 137.9)">1</text>
<text x="200.4" y="136.6" transform="rotate(-90 200.4 136.6)">2</text>
<text x="209.3" y="136.6" transform="rotate(-90 209.3 136.6)">1</text>
<text x="65.8" y="159.5" transform="rotate(-90 65.8 159.5)">4</text>
<text x="79.8" y="159.5" transform="rotate(-90 79.8 159.5)">3</text>
<text x="131.8" y="159.5" transform="rotate(-90 131.8 159.5)">4</text>
<text x="145.8" y="159.5" transform="rotate(-90 145.8 159.5)">3</text>
<text x="197.9" y="158.2" transform="rotate(-90 197.9 158.2)">4</text>
<text x="211.8" y="158.2" transform="rotate(-90 211.8 158.2)">3</text>
<text x="65.8" y="172.2" transform="rotate(-90 65.8 172.2)">3</text>
<text x="79.8" y="172.2" transform="rotate(-90 79.8 172.2)">4</text>
<text x="131.8" y="172.2" transform="rotate(-90 131.8 172.2)">3</text>
<text x="145.8" y="172.2" transform="rotate(-90 145.8 172.2)">4</text>
<text x="197.9" y="170.9" transform="rotate(-90 197.9 170.9)">3</text>
<text x="211.8" y="170.9" transform="rotate(-90 211.8 170.9)">4</text>
<text x="339" y="187.7">1</text>
<text x="339" y="190.2">2</text>
<text x="68.3" y="193.7" transform="rotate(-90 68.3 193.7)">1</text>
<text x="77.2" y="193.7" transform="rotate(-90 77.2 193.7)">2</text>
<text x="134.4" y="193.7" transform="rotate(-90 134.4 193.7)">1</text>
<text x="143.3" y="193.7" transform="rotate(-90 143.3 193.7)">2</text>
<text x="200.4" y="192.5" transform="rotate(-90 200.4 192.5)">1</text>
<text x="209.3" y="192.5" transform="rotate(-90 209.3 192.5)">2</text>
<text x="216.9" y="197.6" transform="rotate(-90 216.9 197.6)">3</text>
<text x="84.8" y="200.1" transform="rotate(-90 84.8 200.1)">3</text>
<text x="93.3" y="202.9">1</text>
<text x="150.9" y="198.8" transform="rotate(-90 150.9 198.8)">3</text>
<text x="159.3" y="201.7">1</text>
<text x="225.4" y="200.4">1</text>
<text x="84.8" y="207.7" transform="rotate(-90 84.8 207.7)">2</text>
<text x="150.9" y="206.4" transform="rotate(-90 150.9 206.4)">2</text>
<text x="216.9" y="205.2" transform="rotate(-90 216.9 205.2)">2</text>
</g>
<g font-size="1.8" fill="#484848">
<text x="90.9" y="113.9">3A</text>
<text x="155.6" y="112.6">3A</text>
<text x="187.4" y="112.6">3A</text>
<text x="263.6" y="111.4">12V</text>
<text x="318.2" y="115.2">12V</text>
<text x="60.4" y="159.6">3A</text>
<text x="123.9" y="159.6">3A</text>
<text x="191.2" y="158.3">3A</text>
<text x="92.1" y="167.2">3A</text>
<text x="156.9" y="166">3A</text>
<text x="220.4" y="164.7">3A</text>
</g>
</svg>
